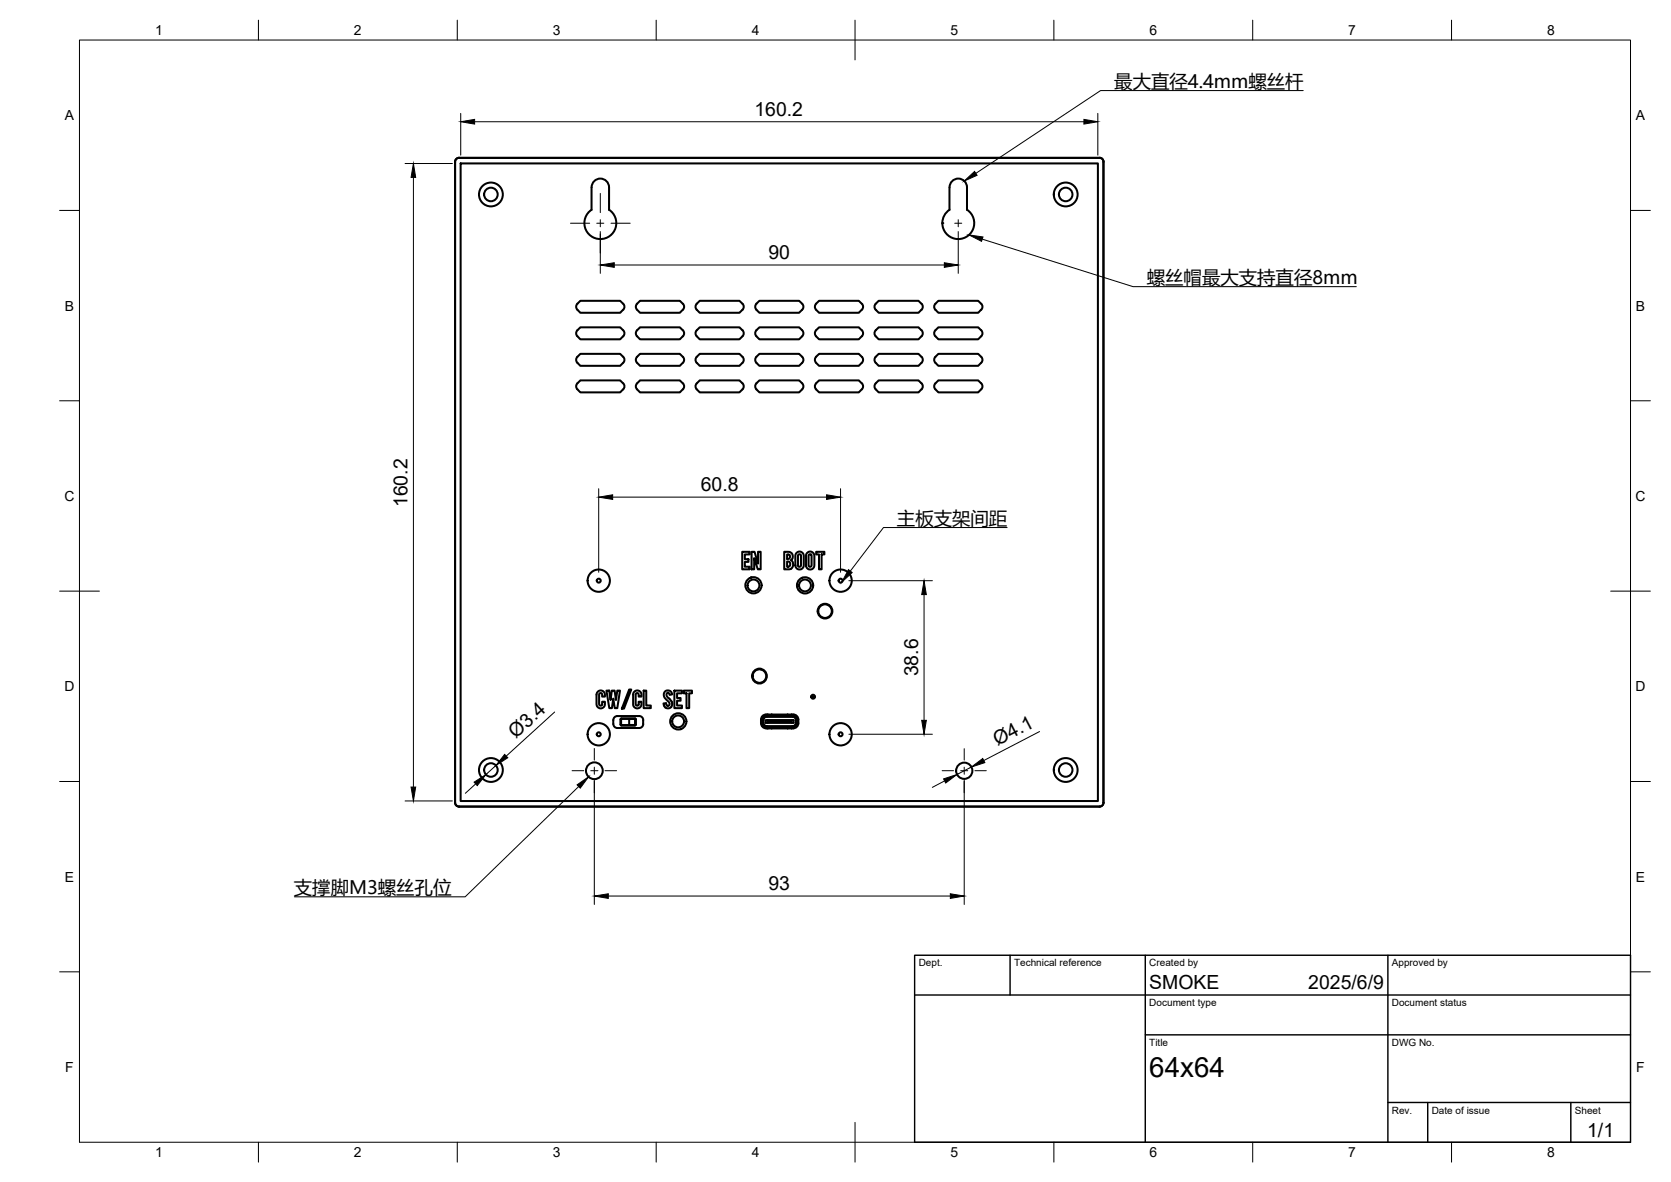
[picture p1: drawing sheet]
<svg xmlns="http://www.w3.org/2000/svg" width="420mm" height="297mm" viewBox="0 0 420 297" stroke-linecap="round" stroke-linejoin="round" font-family="sans-serif">
<!-- layer: Visible -->
<g fill="none" stroke="#000" stroke-width=".51">
<path d="M114.7 39.9l.7-.2h161.1a1.01 1.01 0 0 1 1 1v161a1.01 1.01 0 0 1-1 1h-161.1a1.01 1.01 0 0 1-1-1v-161zM115.8 41.1h160.3v160.2h-160.3zM148.8 47.1a2.19 2.19 0 0 1 2.2-2.2 2.19 2.19 0 0 1 2.1 2.2l.1 5.6a4 4 0 0 1 .8 6 4 4 0 0 1-6.1 0 4 4 0 0 1 .8-6v-5.6M239.4 45.5a2.19 2.19 0 0 1 2.4-.5 2.19 2.19 0 0 1 1.3 2.1l.1 5.6a4 4 0 0 1 .8 6 4 4 0 0 1-6 0 4 4 0 0 1 .7-5.9l.1-5.7v-.6zM156.7 76.3l-.8-.7h-10l-.7 .7a1.06 1.06 0 0 0 0 1.5l.7 .8h10l.8-.8M156.7 76.3a1.07 1.07 0 0 1 0 1.5M171.7 76.3l-.8-.7h-10l-.7 .7a1.06 1.06 0 0 0 0 1.5l.7 .8h10l.8-.8M171.7 76.3a1.07 1.07 0 0 1 0 1.5M175.2 76.3l.7-.7h10l.8 .7a1.07 1.07 0 0 1 0 1.5l-.8 .8h-10l-.7-.8a1.06 1.06 0 0 1 0-1.5zM190.2 76.3l.7-.7h10l.8 .7a1.07 1.07 0 0 1 0 1.5l-.8 .8h-10l-.7-.8M190.2 76.3a1.07 1.07 0 0 0 0 1.5M205.2 76.3l.8-.7h9.9l.8 .7a1.07 1.07 0 0 1 0 1.5l-.8 .8h-9.9l-.8-.8a1.08 1.08 0 0 1 0-1.5z"/>
<path d="M220.9 75.6h10l.8 .7a1.07 1.07 0 0 1 0 1.5l-.8 .8h-10l-.7-.8a1.06 1.06 0 0 1 0-1.5zM235.2 76.3l.7-.7h10.1l.7 .7a1.07 1.07 0 0 1 0 1.5l-.7 .8h-10.1l-.7-.8a1.06 1.06 0 0 1 0-1.5zM145.2 96.3a1.07 1.07 0 0 0 0 1.5M145.2 96.3l.7-.7h10l.8 .7M145.2 97.8l.7 .8h10l.8-.8M156.7 89.7l-.8-.8h-10l-.7 .8a1.06 1.06 0 0 0 0 1.5l.7 .7h10l.8-.7M156.7 83l-.8-.7h-10l-.7 .7a1.06 1.06 0 0 0 0 1.5l.7 .8h10l.8-.8M156.7 96.3a1.07 1.07 0 0 1 0 1.5M156.7 89.7a1.07 1.07 0 0 1 0 1.5M156.7 83a1.07 1.07 0 0 1 0 1.5M160.2 96.3a1.07 1.07 0 0 0 0 1.5M160.2 96.3l.7-.7h10l.8 .7"/>
<path d="M160.2 97.8l.7 .8h10l.8-.8M171.7 83l-.8-.7h-10l-.7 .7a1.06 1.06 0 0 0 0 1.5l.7 .8h10l.8-.8M171.7 89.7l-.8-.8h-10l-.7 .8a1.06 1.06 0 0 0 0 1.5l.7 .7h10l.8-.7M171.7 96.3a1.07 1.07 0 0 1 0 1.5M171.7 83a1.07 1.07 0 0 1 0 1.5M171.7 89.7a1.07 1.07 0 0 1 0 1.5M175.2 96.3a1.07 1.07 0 0 0 0 1.5M175.2 83l.7-.7h10l.8 .7a1.07 1.07 0 0 1 0 1.5l-.8 .8h-10l-.7-.8a1.06 1.06 0 0 1 0-1.5zM175.2 89.7l.7-.8h10l.8 .8a1.07 1.07 0 0 1 0 1.5l-.8 .7h-10l-.7-.7a1.06 1.06 0 0 1 0-1.5zM175.2 96.3l.7-.7h10l.8 .7M175.2 97.8l.7 .8h10l.8-.8M186.7 96.3a1.07 1.07 0 0 1 0 1.5"/>
<path d="M190.2 89.7l.7-.8h10l.8 .8a1.07 1.07 0 0 1 0 1.5l-.8 .7h-10l-.7-.7M190.2 83l.7-.7h10l.8 .7a1.07 1.07 0 0 1 0 1.5l-.8 .8h-10l-.7-.8M190.2 96.3l.7-.7h10l.8 .7M190.2 97.8l.7 .8h10l.8-.8M190.2 89.7a1.07 1.07 0 0 0 0 1.5M190.2 83a1.07 1.07 0 0 0 0 1.5M190.2 96.3a1.07 1.07 0 0 0 0 1.5M201.7 96.3a1.07 1.07 0 0 1 0 1.5M205.2 96.3l.8-.7h9.9l.8 .7M205.2 97.8l.8 .8h9.9l.8-.8M205.2 89.7l.8-.8h9.9l.8 .8a1.07 1.07 0 0 1 0 1.5l-.8 .7h-9.9l-.8-.7a1.08 1.08 0 0 1 0-1.5zM205.2 83l.8-.7h9.9l.8 .7a1.07 1.07 0 0 1 0 1.5l-.8 .8h-9.9l-.8-.8a1.08 1.08 0 0 1 0-1.5z"/>
<path d="M205.2 96.3a1.07 1.07 0 0 0 0 1.5M216.7 96.3a1.07 1.07 0 0 1 0 1.5M220.2 96.3a1.07 1.07 0 0 0 0 1.5M220.2 96.3l.7-.7h10l.8 .7M220.2 97.8l.7 .8h10l.8-.8M220.9 82.3h10l.8 .7a1.07 1.07 0 0 1 0 1.5l-.8 .8h-10l-.7-.8a1.06 1.06 0 0 1 0-1.5zM220.9 88.9h10l.8 .8a1.07 1.07 0 0 1 0 1.5l-.8 .7h-10l-.7-.7a1.06 1.06 0 0 1 0-1.5zM231.7 96.3a1.07 1.07 0 0 1 0 1.5M235.2 96.3a1.07 1.07 0 0 0 0 1.5M235.2 83l.7-.7h10.1l.7 .7a1.07 1.07 0 0 1 0 1.5l-.7 .8h-10.1l-.7-.8a1.06 1.06 0 0 1 0-1.5zM235.2 89.7l.7-.8h10.1l.7 .8a1.07 1.07 0 0 1 0 1.5l-.7 .7h-10.1l-.7-.7a1.06 1.06 0 0 1 0-1.5zM235.2 96.3l.7-.7h10.1l.7 .7"/>
<path d="M235.2 97.8l.7 .8h10.1l.7-.8M246.7 96.3a1.07 1.07 0 0 1 0 1.5M186.6 138.7h1.9v.6h-1.2v1.2h.9v.7h-.9v1.2h1.2v.7h-1.9zM189 138.7h.7l.9 2.9v-2.9h.7v4.4h-.8l-.9-2.8v2.8h-.6zM197.2 138.7h1a1.17 1.17 0 0 1 1.1 .8 1.17 1.17 0 0 1-.4 1.3 1.28 1.28 0 0 1 .5 1.3 1.28 1.28 0 0 1-1 1h-1.2zM197.9 139.3a.58 .58 0 0 1 .8 .6 .58 .58 0 0 1-.8 .6zM200.3 138.9a1.05 1.05 0 0 1 1.1-.2 1.05 1.05 0 0 1 .7 1v2.4a1.06 1.06 0 0 1-1.1 1 1.06 1.06 0 0 1-1-1v-2.6zM200.7 139.5a.38 .38 0 0 1 .4-.2 .38 .38 0 0 1 .3 .4v2.4a.38 .38 0 0 1-.4 .3 .38 .38 0 0 1-.4-.3zM203 138.9a1.05 1.05 0 0 1 1.1-.2 1.05 1.05 0 0 1 .7 1v2.4a1.05 1.05 0 0 1-1.1 1 1.05 1.05 0 0 1-1-1v-2.6zM203.4 139.4l.4-.1 .2 .2 .1 2.6a.38 .38 0 0 1-.4 .3 .38 .38 0 0 1-.4-.3zM205.2 138.7h2.1v.6h-.7v3.8h-.7v-3.8h-.7zM188.6 145.2v.1"/>
<path d="M188.8 145.1l-.2 .1M188.8 145.1h.1M189 145.1h-.1M197.9 141.1a.67 .67 0 0 1 .8 .7 .67 .67 0 0 1-.8 .6zM201.7 145.2h.1M201.7 145.2h-.1M151.3 177.2l.1-.9h.7v.7a1.06 1.06 0 0 1-1.1 1 1.06 1.06 0 0 1-1-1v-2.4a1.1 1.1 0 0 1 1.3-1.1 1.1 1.1 0 0 1 .8 1.6h-.7v-.6a.38 .38 0 0 0-.4-.3 .38 .38 0 0 0-.4 .3v2.5a.4 .4 0 0 0 .3 .3 .4 .4 0 0 0 .4-.1M152.5 173.6h.7l.3 2.3 .3-2.3h.7l.4 2.3 .3-2.3h.7l-.7 4.4h-.6l-.4-2.4-.3 2.4h-.7zM158.2 173.3h.5l-1.8 4.8h-.5zM160.5 177.2l.1-.9h.7v.7a1.05 1.05 0 0 1-1.1 1 1.05 1.05 0 0 1-1-1v-2.4a1.09 1.09 0 0 1 1.3-1.1 1.09 1.09 0 0 1 .8 1.6h-.7v-.6a.38 .38 0 0 0-.4-.3 .38 .38 0 0 0-.4 .3v2.5a.4 .4 0 0 0 .3 .3 .4 .4 0 0 0 .4-.1M161.8 173.6h.7v3.7h1.1v.7h-1.8zM168.1 175.5l.7 .7"/>
<path d="M168.1 175.5a.74 .74 0 0 1-.5-.6 .74 .74 0 0 1 .3-.8l.3 .1 .2 .4 .6-.1a1.1 1.1 0 0 0-1.6-.9 1.1 1.1 0 0 0-.2 1.9l.9 .8a.49 .49 0 0 1 .3 .8 .49 .49 0 0 1-.8 0l-.1-.4-.7 .1 .2 .6M168.8 176.2a1.1 1.1 0 0 1-.2 1.6 1.1 1.1 0 0 1-1.6-.4M169.6 173.6h1.9v.6h-1.3v1.2h.9v.7h-.9v1.2h1.3v.7h-1.9zM171.9 173.6h2.1v.6h-.7v3.8h-.7v-3.8h-.7zM190.6 168.2v-.1h.7v.2M190.6 171.6v.1M191.3 171.6v.1M192.6 179.6h6.8M192.6 179.5a1.83 1.83 0 0 0-1.4 1.4 1.83 1.83 0 0 0 .7 1.9l.7 .2 6.8 .1a1.85 1.85 0 0 0 1.5-1.4 1.85 1.85 0 0 0-.7-1.9l-.8-.3M193 179.5v.2M194.1 179.5l-.1 .2M194.7 179.7h.6"/>
<path d="M195.4 179.7h.3M195.4 179.7h.1M195.7 179.7h.1M195.8 179.7h.1M196 179.7h.9M198 179.6v.1M198 179.5l.1 .1M199 179.6v.1M199.1 179.5v.1M154.2 182v-1a1.01 1.01 0 0 1 1-1.1h5.5a1.01 1.01 0 0 1 1 1.1v1M154.2 181.9a1.01 1.01 0 0 0 1 1.1h5.5a1.01 1.01 0 0 0 1-1.1M156 182.1l.2 .2h3.5"/>
<path d="M156.2 180.6h3.5v1.6h-3.5zM156.2 180.6h3.5M156.2 182.3h3.5M156.2 180.6l-.2 .2v1.3M158.2 180.7h1.5v1.5h-1.5zM159.7 180.6l.2 .2v1.3M159.9 182.1l-.2 .2M171.2 183.2h.1M171.4 183.2h-.2M191.6 181.6a1.43 1.43 0 0 1 1.2-1.9h6.5a1.38 1.38 0 0 1 1.2 1.9M191.6 181.6a1.26 1.26 0 0 0 1.2 1.3h6.5a1.26 1.26 0 0 0 1.2-1.3M191.9 181.6a.94 .94 0 0 0 .9 1"/>
<path d="M191.9 181.6a1.18 1.18 0 0 1 .9-1.6h6.5a.94 .94 0 0 1 .9 1v.6M192 181.6a.86 .86 0 0 0 .8 .9h6.5a.86 .86 0 0 0 .8-.9M192.5 181h7v.7h-7zM192.8 182.6h6.5M192.8 180.1h6.5M192.8 180.1a.86 .86 0 0 0-.8 .9v.6M193 181v.1M193 182.9v.2M193 181.1h6v.4h-6zM193 181.5v.2M193.1 183h.1M194 182.9v.2"/>
<path d="M194.1 183h.1M198 182.9v.2M198.1 183h-.1M199 182.9v.2M199 181.5l.1 .2M199.1 183h.1M199.1 181l-.1 .1M199.3 180.1a.86 .86 0 0 1 .8 .9M200.1 181v.6M200.2 181.6a.94 .94 0 0 1-.9 1"/>
<circle cx="123.4" cy="48.9" r="1.7"/>
<circle cx="123.4" cy="48.9" r="3"/>
<circle cx="268" cy="48.9" r="1.7"/>
<circle cx="268" cy="48.9" r="3"/>
<circle cx="150.5" cy="145.9" r=".5"/>
<circle cx="150.5" cy="145.9" r="2.8"/>
<circle cx="189.5" cy="147.1" r="2.04"/>
<circle cx="189.5" cy="147.1" r="1.49"/>
<circle cx="202.4" cy="147.1" r="1.49"/>
<circle cx="202.4" cy="147.1" r="2.04"/>
<circle cx="207.4" cy="153.6" r="1.7"/>
<circle cx="207.4" cy="153.6" r="1.85"/>
<circle cx="211.4" cy="145.9" r=".5"/>
<circle cx="211.4" cy="145.9" r="2.8"/>
<circle cx="191" cy="169.9" r="1.7"/>
<circle cx="191" cy="169.9" r="1.85"/>
<circle cx="204.4" cy="175.1" r=".12"/>
<circle cx="204.4" cy="175.1" r=".5"/>
<circle cx="123.4" cy="193.5" r="1.7"/>
<circle cx="123.4" cy="193.5" r="3"/>
<circle cx="149.4" cy="193.7" r="2.11"/>
<circle cx="150.5" cy="184.5" r=".5"/>
<circle cx="150.5" cy="184.5" r="2.8"/>
<circle cx="170.5" cy="181.3" r="1.49"/>
<circle cx="170.6" cy="181.3" r="2.04"/>
<circle cx="211.4" cy="184.5" r=".5"/>
<circle cx="211.4" cy="184.5" r="2.8"/>
<circle cx="242.5" cy="193.7" r="2.04"/>
<circle cx="268" cy="193.5" r="1.7"/>
<circle cx="268" cy="193.5" r="3"/>
</g>
<g fill="#000">
<circle cx="236.9" cy="56.1" r=".25"/>
<circle cx="194.7" cy="179.7" r=".25"/>
<circle cx="194.8" cy="179.7" r=".25"/>
<circle cx="194.9" cy="179.7" r=".25"/>
<circle cx="195" cy="179.7" r=".25"/>
<circle cx="195.1" cy="179.7" r=".25"/>
<circle cx="195.2" cy="179.7" r=".25"/>
<circle cx="195.4" cy="179.7" r=".25"/>
<circle cx="195.5" cy="179.7" r=".25"/>
<circle cx="195.7" cy="179.7" r=".25"/>
<circle cx="196.1" cy="179.7" r=".25"/>
<circle cx="196.2" cy="179.7" r=".25"/>
<circle cx="196.6" cy="179.7" r=".25"/>
<circle cx="196.9" cy="179.7" r=".25"/>
</g>
<!-- layer: BORDER -->
<g fill="none" stroke="#000" stroke-width=".25">
<path d="M20 10.1h390v276.9h-390zM65 5.1v5M115 5.1v5M165 5.1v5M215 5.1v10M265 5.1v5M315 5.1v5M365 5.1v5M15 52.9h5M410 52.9h5M15 100.7h5M410 100.7h5"/>
<path d="M15 148.6h10M405 148.6h10M15 196.4h5M410 196.4h5M15 244.2h5M410 244.2h5M65 287v5M115 287v5M165 287v5M215 282.1v9.9M265 287v5M315 287v5"/>
<path d="M365 287v5"/>
</g>
<!-- layer: TITLEBLOCK -->
<path d="M230 240.1h180v46.9h-180zM230 250h180M254 240.1v9.9M288 240.1v46.9M349 240.1v46.9M288 260.1h122M349 277.1h61M359 277.1v9.9M395 277.1v9.9" fill="none" stroke="#000" stroke-width=".36"/>
<!-- layer: Smart Centers -->
<g fill="none" stroke="#000" stroke-width=".25">
<path d="M143.4 56.1h4.9M150.1 56.1h1.7M150.9 48.6v4.8M150.9 55.2v1.8M150.9 58.8v4.8M153.6 56.1h4.9M240.1 56.1h1.7M240.9 55.2v1.8M143.8 193.7h3M148.5 193.7h1.8M149.4 188.1v2.9M149.4 192.8v1.8"/>
<path d="M149.4 196.4v2.9M152.1 193.7h2.9M236.9 193.7h2.9M241.6 193.7h1.7M242.4 188.1v2.9M242.4 192.8v1.8M242.4 196.4v2.8M245.1 193.7h2.9"/>
</g>
<!-- layer: FD_Dimensions -->
<g fill="none" stroke="#000" stroke-width=".25">
<path d="M115.8 28.5v10.5M119.3 30.6h153.2M276 28.5v10.5M101.9 41.1h11.8M103.9 44.6v153.2M150.9 58.2v10.5M240.9 58.2v10.5M154.5 66.6h82.9M150.5 122.8v21M154.1 124.9h53.7M211.3 122.8v21M213.4 145.9h21"/>
<path d="M232.3 149.4v31.6M139.5 178.9l-12.2 11.1M119.6 197l-2.6 2.4M124.7 192.3l-2.5 2.3M149.4 195.8v31.5M213.4 184.5h21M237.5 196.2l-3.1 1.7M242.4 195.8v31.5M244.3 192.8l-3.7 1.8M261.4 183.8l-14 7.3M101.9 201.3h11.8M153 225.2h86"/>
</g>
<g fill="#000" stroke="#000" stroke-width=".25">
<path d="M115.8 30.6l3.5-.6v1.2zM272.5 30l3.5 .6-3.5 .6zM103.9 41.1l.6 3.5h-1.1zM150.9 66.6l3.6-.6v1.2zM237.4 66l3.5 .6-3.5 .6zM150.5 124.9l3.6-.6v1.2zM207.8 124.3l3.5 .6-3.5 .6zM232.3 145.9l.6 3.5h-1.1zM103.4 197.8h1.1l-.6 3.5zM119.2 196.6l3-2-2.2 2.8zM126.9 189.6l.8 .8-3 1.9zM231.8 181h1.1l-.6 3.5z"/>
<path d="M237.3 195.7l3.3-1.1-2.8 2.2zM244.3 192.8l2.8-2.2 .5 1.1zM149.4 225.2l3.6-.6v1.2zM239 224.6l3.4 .6-3.4 .6z"/>
</g>
<!-- layer: Leaders -->
<path d="M242.4 45.5l2.6-2.4 .7 1zM243.6 59l3.6 .5-.4 1.1zM213.3 143.2l1 .7-2.6 2.4zM145.1 197.2l2.9-2-2.1 2.9z" fill="#000" stroke="#000" stroke-width=".25"/>
<path d="M327.7 22.8h-51l-31.3 20.8M247 60.1l37.9 11.9h56.1M253.2 132.6h-31.1l-8.3 10.9M145.5 197.7l-28.5 27.7h-43" fill="none" stroke="#000" stroke-width=".25"/>
<text font-size="7" x="289" y="270.6">64x64挂挂挂挂挂</text>
<g font-size="4.9">
<text x="189.7" y="29.1">160.2</text>
<text x="193.2" y="65.1">90</text>
<text x="176.2" y="123.5">60.8</text>
<text x="102.5" y="127.5" transform="rotate(-90 102.5 127.5)">160.2</text>
<text x="230.9" y="170" transform="rotate(-90 230.9 170)">38.6</text>
<text x="129.7" y="185.7" transform="rotate(-42 129.7 185.7)">Ø3.4</text>
<text x="250.8" y="187.6" transform="rotate(-27 250.8 187.6)">Ø4.1</text>
<text x="193.2" y="223.7">93</text>
<text x="289" y="248.5">SMOKE</text>
<text x="329" y="248.5">2025/6/9</text>
<text x="399.1" y="285.7">1/1</text>
</g>
<g font-size="4.6">
<text x="280.2" y="22">最大直径4.4mm螺丝杆</text>
<text x="288.4" y="71.3">螺丝帽最大支持直径8mm</text>
<text x="225.5" y="131.9">主板支架间距</text>
<text x="73.9" y="224.7">支撑脚M3螺丝孔位</text>
</g>
<g font-size="3.5">
<text x="39" y="8.8">1</text>
<text x="89" y="8.8">2</text>
<text x="139" y="8.8">3</text>
<text x="189" y="8.8">4</text>
<text x="239" y="8.8">5</text>
<text x="289" y="8.8">6</text>
<text x="339" y="8.8">7</text>
<text x="389" y="8.8">8</text>
<text x="16.3" y="30.2">A</text>
<text x="411.3" y="30.2">A</text>
<text x="16.3" y="78">B</text>
<text x="411.3" y="78">B</text>
<text x="16.2" y="125.9">C</text>
<text x="411.2" y="125.9">C</text>
<text x="16.2" y="173.7">D</text>
<text x="411.2" y="173.7">D</text>
<text x="16.3" y="221.6">E</text>
<text x="411.3" y="221.6">E</text>
<text x="16.4" y="269.4">F</text>
<text x="411.4" y="269.4">F</text>
<text x="39" y="290.8">1</text>
<text x="89" y="290.8">2</text>
<text x="139" y="290.8">3</text>
<text x="189" y="290.8">4</text>
<text x="239" y="290.8">5</text>
<text x="289" y="290.8">6</text>
<text x="339" y="290.8">7</text>
<text x="389" y="290.8">8</text>
</g>
<g font-size="2.5">
<text x="231" y="242.9">Dept.</text>
<text x="255" y="242.9">Technical reference</text>
<text x="289" y="242.9">Created by</text>
<text x="350" y="242.9">Approved by</text>
<text x="289" y="252.8">Document type</text>
<text x="350" y="252.8">Document status</text>
<text x="289" y="262.9">Title</text>
<text x="350" y="262.9">DWG No.</text>
<text x="350" y="279.9">Rev.</text>
<text x="360" y="279.9">Date of issue</text>
<text x="396" y="279.9">Sheet</text>
</g>
</svg>
